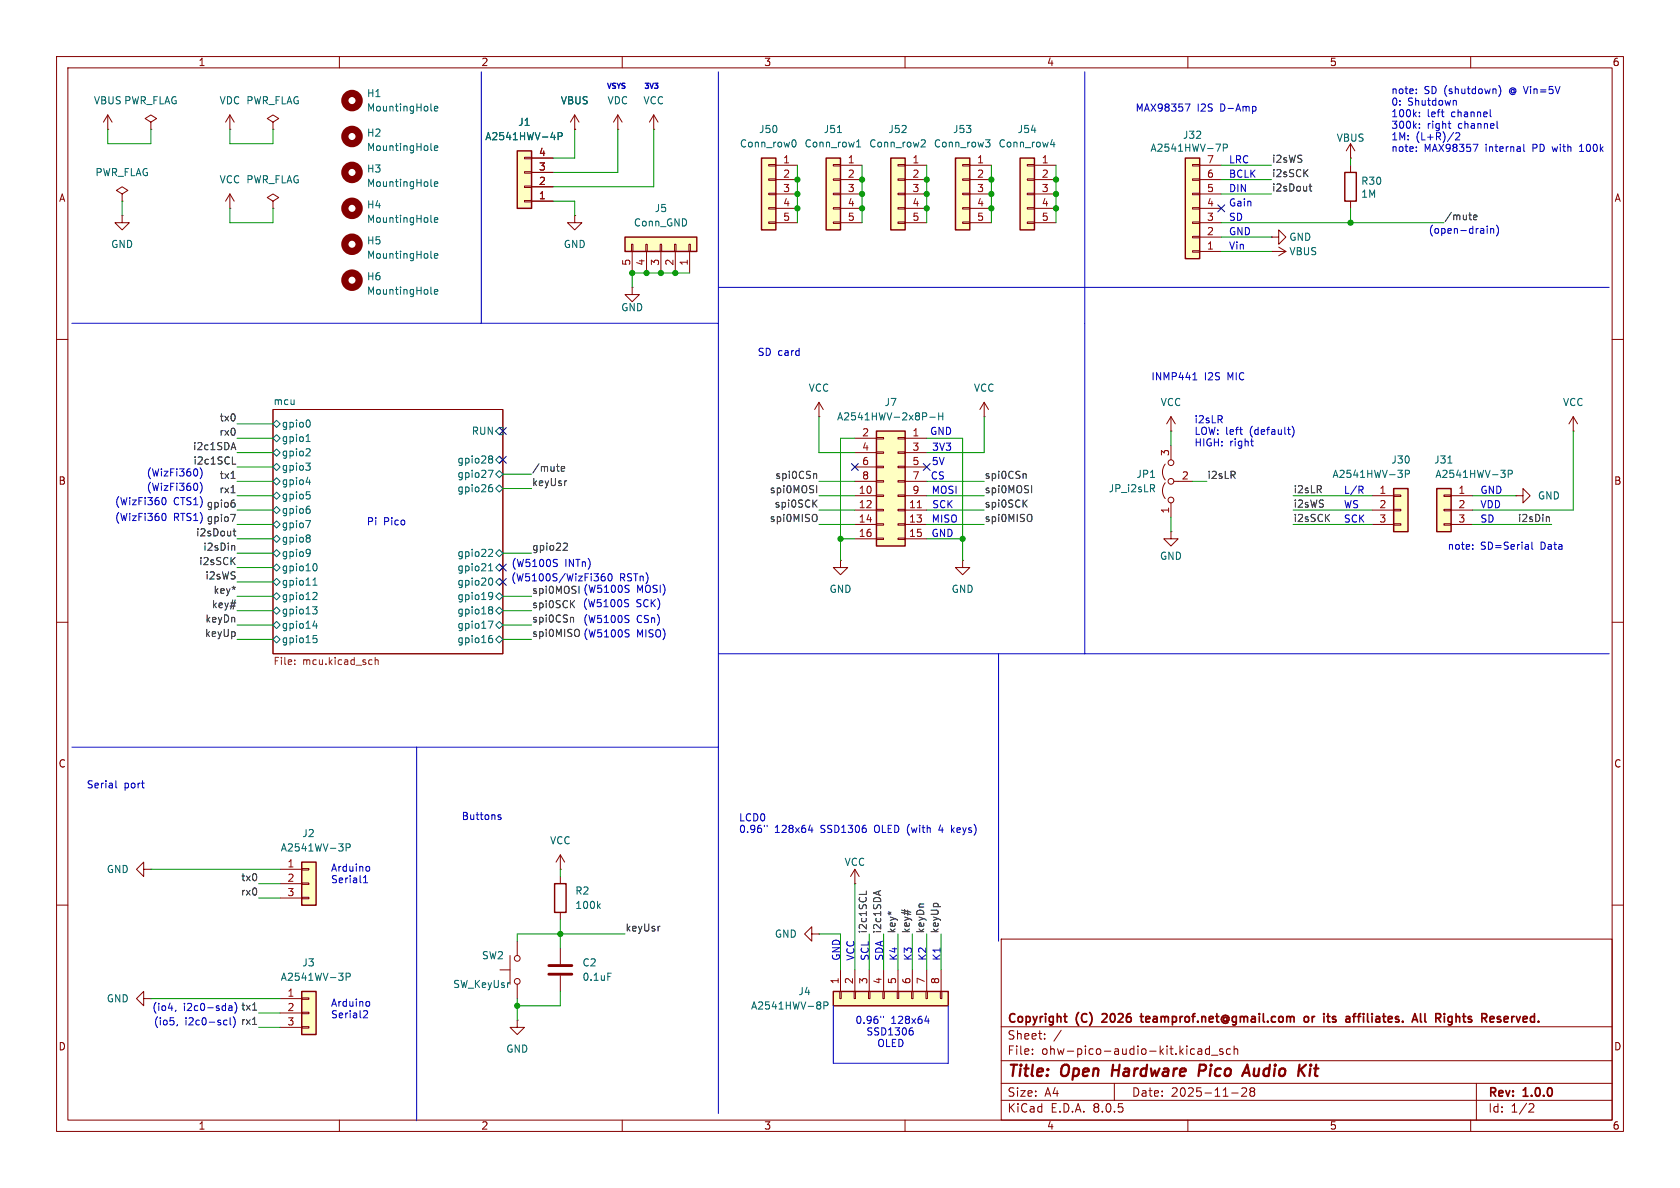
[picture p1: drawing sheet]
<svg xmlns="http://www.w3.org/2000/svg" width="297mm" height="210mm" viewBox="0 0 297 210" stroke-linecap="round" stroke-linejoin="round" font-family="sans-serif">
<g fill="none" stroke="#840000" stroke-width=".18">
<path d="M10 10h277v190h-277zM12 12h273v186h-273zM60 10v2M110 10v2M160 10v2M210 10v2M260 10v2M21.6 38.1v1.3h1.3l-1.3 1.2-1.3-1.2h1.3M21.6 38.1h.1M21.6 34.3l1-.6-1-.7-1 .7 1 .6v1.3M21.6 35.6h.1M40.6 36.8h.1"/>
<path d="M40.6 34.3l-.7 1.3M40.6 34.3v2.5M40.6 34.3l.8 1.3M10 60h2M224.8 41.9h1.3v-1.3l1.2 1.3-1.2 1.3v-1.3M224.8 41.9h.1M285 60h2M48.3 72.4h40.6v43.2h-40.6zM278.1 76.2h.1M278.1 73.7l-.7 1.2M278.1 73.7v2.5M278.1 73.7l.8 1.2"/>
<path d="M148.6 99.1v1.2h1.3l-1.3 1.3-1.3-1.3h1.3M148.6 99.1h.1M10 110h2M285 110h2M10 160h2M25.4 153.7v-1.3l-1.3 1.3 1.3 1.2v-1.2h1.3M26.7 153.7h.1M285 160h2M177 166h108v32h-108zM60 198v2M110 198v2M160 198v2"/>
<path d="M177 194.5h108M177 191.5h108M177 187.5h108M177 181.5h108M182.5 186.3v.1M182.5 185.5v.1M184.7 183.6v.1M184.7 182.8v.1M187.6 182.1l-1.3 2M197 191.5v3M210 198v2M211.8 185.5h.6l.1 .9"/>
<path d="M212.5 185.8h-.5a.29 .29 0 0 0-.3 .3 .29 .29 0 0 0 .3 .3l.5-.1M213.8 185.5l-.4-.1-.3 .3v.4l.1 .2h.6M213.8 184.9v1.5M214.2 186.5h1.1M216.2 185.5l-.4-.1-.2 .2 .1 .2 .5 .2v.3h-.6M217.5 185.5l-.4-.1-.3 .3v.4l.2 .2h.5M217.7 193.2h1.2M218.2 185.5l.2-.1 .3 .1 .1 .9M218.2 184.9v1.5M219.5 192.4l.6-.1 .2 .1 .1 .3-.9 1.1h.9M221.2 192.9l-.2-.2 .2-.4 .5 .1 .1 .2-.3 .3M221.2 192.9l-.2 .3v.3l.2 .3 .5-.1 .1-.2-.1-.4-.2-.2"/>
<path d="M221.2 192.9h.3M260 198v2M261 191.5v6.5M270.5 195.1l.5 .1 .2 .3-1 1.1h1"/>
</g>
<path d="M196.8 188.2l-.3 2M212.9 188.2h-.8l-.2 2M213 189.2l-1 .1M219.6 190.2l.9-2 .4 2M219.8 189.6h1M231.7 188.9l-.2 1.3M231.7 188.2v.2M231.7 188.2l-.1 .1 .1 .1M231.7 188.2l.1 .1-.1 .1" fill="none" stroke="#840000" stroke-width=".4"/>
<g fill="none" stroke="#840000" stroke-width=".3">
<path d="M188.1 179.7h.5M194.9 179.3h-.1M195.6 179.8l-.8 .9h.9M201.6 179.7h.5M201.8 179.2v1.3l.3 .2M230.6 179.8l.2-.1 .5 .1v.6l-.1 .2-.4 .1-.2-.2zM234.1 179.2v.1M234.8 179.2v1.3M236 179.7l-.4 .1v.1v.2l.4 .1M239.1 179.7h.6M239.6 179.2h.1M240 179.7h.6"/>
<path d="M240.4 179.2l-.2 .2v1.3M251.1 179.2v1.3l.2 .2M251.9 179.2v1.3l.2 .2M257.4 179.2v1.5M257.6 179.7l-.2 .1M265.1 179.7l.2 .1M266.4 179.7h-.3l-.2 .2 .1 .7 .4 .1M188.5 180.7h.1M235.6 180.6l.4 .1M265.1 180.2l.2 .2-.2 .3M266.6 180l-.7 .2"/>
</g>
<g fill="none" stroke="#006464" stroke-width=".18">
<path d="M48.3 77.5l.6-.7 .6 .7-.6 .6zM48.9 74.3l.6 .6-.6 .7-.6-.7zM54.1 78h.7M54.2 77.1l.3-.3v1.2M54.3 79.3l.4 .1 .1 .3-.7 .9h.7M54.5 74.2a.79 .79 0 0 1 0 1.3M88.3 75.6h.6v1.2h-.6l-.7-.6zM48.3 80l.6-.6 .6 .6-.6 .6zM48.3 82.6l.6-.7 .6 .7-.6 .6zM48.3 85.1l.6-.6 .6 .6-.6 .6zM48.3 97.8l.6-.6 .6 .6-.6 .6zM48.3 95.3l.6-.7 .6 .7-.6 .6z"/>
<path d="M48.3 92.7l.6-.6 .6 .6-.6 .6zM48.9 87l.6 .6-.6 .7-.6-.7zM48.9 89.5l.6 .7-.6 .6-.6-.6zM54.1 81.9h.7l-.4 .4M54.1 92h.8l-.5 1.3M54.1 85.2h.8M54.2 86.9h.6M54.3 87.4h.3l.2 .3-.1 .4-.4 .1M54.4 97.1l.4 .1a.84 .84 0 0 1-.3 1.2M54.4 95.1h.2M54.5 89.5h.2M54.6 82.3l.2 .3v.3l-.2 .2"/>
<path d="M54.6 90l.2 .2v.3l-.2 .2M54.6 94.6l.2 .2-.2 .3M54.6 95.1l.2 .2v.3l-.1 .2h-.3M54.7 84.8v.9M54.8 97.6l-.1 .2-.3 .1M55.5 99.7l.1-.1a.68 .68 0 0 1 .5 .7 .68 .68 0 0 1-.5 .6l-.1-.1M86.3 83.1h.9l-.6 1.3M86.6 97.1l.4 .1 .1 .3-.8 .9h.8M86.6 80.6h.3l.2 .2-.2 .3M86.6 86.2h.4l.1 .2-.1 .4-.4 .1M86.6 81.1h.3M86.9 81.1l.2 .3v.2l-.1 .2-.4 .1"/>
<path d="M87 85.7h-.4M87.6 83.8l.7-.6 .6 .6-.6 .7zM87.6 86.4l.7-.7 .6 .7-.6 .6zM87.6 81.3l.7-.7 .6 .7-.6 .6zM87.6 97.8l.7-.6 .6 .6-.6 .6zM48.3 113l.6-.6 .6 .6-.6 .7zM48.3 100.3l.6-.6 .6 .6-.6 .7zM48.3 102.9l.6-.7 .6 .7-.6 .6zM48.3 105.4l.6-.6 .6 .6-.6 .6zM48.9 107.3l.6 .7-.6 .6-.6-.6zM48.9 109.9l.6 .6-.6 .6-.6-.6zM55.3 107.3h.7l-.4 .4 .4 .2v.4l-.2 .2h-.4"/>
<path d="M55.3 103.4h.7M55.3 102.5l.4-.3v1.2M55.4 112.3h.6M55.5 112.8h.3l.2 .3v.4l-.5 .1M55.5 104.7l.4 .1 .1 .3-.7 .9h.7M55.6 109.7l-.3 .9h.8M55.9 110.2v.9M86.3 109.8h.9l-.6 1.3M86.4 100.9h.7M86.4 100l.3-.4v1.3M86.6 102.2h.1a.68 .68 0 0 1 .4 .6 .68 .68 0 0 1-.4 .6h-.1M86.6 112.8l.4 .1 .1 .2-.1 .4-.4 .1"/>
<path d="M86.6 107.3h.3l.2 .2-.2 .3M86.6 104.7l.4 .1a.84 .84 0 0 1-.3 1.2h-.2M86.6 107.8h.3M86.9 107.8l.2 .2v.3l-.1 .2h-.4M87 112.3l-.4 .1M87.1 105.3l-.1 .1-.4 .1M87.6 110.5l.7-.6 .6 .6-.6 .6zM87.6 113l.7-.6 .6 .6-.6 .7zM87.6 102.9l.7-.7 .6 .7-.6 .6zM87.6 100.3l.7-.6 .6 .6-.6 .7zM87.6 108l.7-.7 .6 .7-.6 .6zM87.6 105.4l.7-.6 .6 .6-.6 .6z"/>
</g>
<path d="M52.1 117.4v.1M52.1 116.7v.1M65.7 116.6l.1 .1M65.8 117.4l-.1 .1M66.3 116.2v1.3M66.3 116.8l.2-.2 .3 .1 .1 .8" fill="none" stroke="#725600" stroke-width=".18"/>
<path d="M154.9 76.2h5.1v20.3h-5.1z" fill="#ffffc2"/>
<g fill="none" stroke="#840000" stroke-width=".18">
<path d="M19 22.9h.1M19 20.3l-.7 1.3M19 20.3v2.6M19 20.3l.8 1.3M48.3 35.6l1-.7-1-.6-1.1 .6 1.1 .7v1.2M48.3 36.8h.1M48.3 21.6l1-.6-1-.7-1.1 .7 1.1 .6v1.3M48.3 22.9h.1M144.8 73.7h.1M144.8 71.1l-.8 1.3M144.8 71.1v2.6M144.8 71.1l.7 1.3"/>
<path d="M151.1 77.5h3.8M154.9 79.9h1.3v.2h-1.3zM154.9 77.3h1.3v.3h-1.3zM158.7 79.9h1.3v.2h-1.3zM158.7 77.3h1.3v.3h-1.3zM160 77.5h3.8M151.1 87.6h3.8M151.1 90.2h3.8M151.1 92.7h3.8M151.1 95.3h3.8M151.1 80h3.8M151.1 82.6h3.8"/>
<path d="M151.1 85.1h3.8M154.9 95.1h1.3v.3h-1.3zM154.9 92.6h1.3v.2h-1.3zM154.9 90h1.3v.3h-1.3zM154.9 87.5h1.3v.3h-1.3zM154.9 85h1.3v.2h-1.3zM154.9 82.4h1.3v.3h-1.3zM158.7 95.1h1.3v.3h-1.3zM158.7 92.6h1.3v.2h-1.3zM158.7 90h1.3v.3h-1.3zM158.7 87.5h1.3v.3h-1.3zM158.7 85h1.3v.2h-1.3z"/>
<path d="M158.7 82.4h1.3v.3h-1.3zM160 87.6h3.8M160 90.2h3.8M160 92.7h3.8M160 95.3h3.8M160 80h3.8M160 82.6h3.8M160 85.1h3.8"/>
</g>
<path d="M154.9 76.2h5.1v20.3h-5.1z" fill="none" stroke="#840000" stroke-width=".25"/>
<path d="M162.2 89.8h.7" fill="none" stroke="#a90000" stroke-width=".18"/>
<path d="M164.4 73.8h.9M165.9 73v1.2M165.9 73.6h.8M166.7 73v1.2" fill="none" stroke="#006464" stroke-width=".18"/>
<path d="M147.3 175.3h20.3v2.5h-20.3z" fill="#ffffc2"/>
<g fill="none" stroke="#840000" stroke-width=".18">
<path d="M238.8 27.9h.1M238.8 25.4v2.5M238.8 29.2v1.3M238.8 35.6v1.2M238.8 25.4l-.8 1.3M238.8 25.4l.7 1.3M207 76.2h.1M207 73.7l-.8 1.2M207 73.7v2.5M207 78.7v2.6M207 73.7l.8 1.2M206 85.3a2.26 2.26 0 0 0 0 2.8"/>
<path d="M206 82a2.26 2.26 0 0 0 0 2.8M207 88.9v2.5M207.5 85.1h3.3M148.5 175.3h.2v1.2h-.2zM148.6 171.5v3.8M151 175.3h.3v1.2h-.3zM151.1 171.5v3.8M153.5 175.3h.3v1.2h-.3zM153.7 171.5v3.8M156.1 175.3h.2v1.2h-.2zM156.2 171.5v3.8M158.6 175.3h.3v1.2h-.3z"/>
<path d="M158.7 171.5v3.8M161.2 175.3h.2v1.2h-.2zM161.3 171.5v3.8M163.7 175.3h.3v1.2h-.3zM163.8 171.5v3.8M166.2 175.3h.3v1.2h-.3zM166.4 171.5v3.8"/>
<circle cx="207" cy="88.4" r=".51"/>
<circle cx="207" cy="85.1" r=".51"/>
<circle cx="207" cy="81.8" r=".51"/>
</g>
<path d="M237.7 30.5h2.1v5.1h-2.1zM147.3 175.3h20.3v2.5h-20.3z" fill="none" stroke="#840000" stroke-width=".25"/>
<path d="M203.7 86.3l.4 .6M204 85.7l.1 .2-.1 .4M145.7 177.8l.6-.1 .1-.2-.1-.3-.6-.1v1.3" fill="none" stroke="#006464" stroke-width=".18"/>
<path d="M53.3 175.3h2.6v7.6h-2.6z" fill="#ffffc2"/>
<path d="M26.7 21.6l1-.6-1-.7-1 .7 1 .6v1.3M26.7 22.9h.1M40.6 22.9h.1M40.6 20.3l-.7 1.3M40.6 20.3v2.6M40.6 20.3l.8 1.3M49.5 176.5h3.8M49.5 179.1h3.8M53.3 178.9h1.3v.3h-1.3zM53.3 176.4h1.3v.3h-1.3zM49.5 181.6h3.8M53.3 181.5h1.3v.2h-1.3z" fill="none" stroke="#840000" stroke-width=".18"/>
<path d="M53.3 175.3h2.6v7.6h-2.6z" fill="none" stroke="#840000" stroke-width=".25"/>
<path d="M61.2 172.7l.6-.1 .1-.1v-.3l-.7-.2v1.3" fill="none" stroke="#006464" stroke-width=".18"/>
<path d="M209.5 27.9h2.6v17.8h-2.6z" fill="#ffffc2"/>
<g fill="none" stroke="#840000" stroke-width=".18">
<path d="M210.8 29.1h1.3v.2h-1.3zM210.8 31.6h1.3v.3h-1.3zM210.8 34.2h1.3v.2h-1.3zM210.8 36.7h1.3v.3h-1.3zM210.8 39.2h1.3v.3h-1.3zM212.1 39.4h3.8M212.1 36.8h3.8M212.1 34.3h3.8M212.1 31.8h3.8M212.1 29.2h3.8M210.8 41.8h1.3v.2h-1.3zM210.8 44.3h1.3v.3h-1.3z"/>
<path d="M212.1 44.5h3.8M212.1 41.9h3.8M268 87.6h1.2v-1.2l1.3 1.2-1.3 1.3v-1.3M268 87.6h.1M143.5 165.1v-1.3l-1.3 1.3 1.3 1.3v-1.3h1.3M144.8 165.1h.1"/>
</g>
<path d="M209.5 27.9h2.6v17.8h-2.6z" fill="none" stroke="#840000" stroke-width=".25"/>
<path d="M216.3 26.1h.6l.1-.2-.1-.3-.6-.1v1.2" fill="none" stroke="#006464" stroke-width=".18"/>
<path d="M254 86.4h2.5v7.6h-2.5z" fill="#ffffc2"/>
<g fill="none" stroke="#840000" stroke-width=".18">
<path d="M101.6 38.1v1.3h1.3l-1.3 1.2-1.3-1.2h1.3M101.6 38.1h.1M109.2 22.9h.1M109.2 20.3l-.7 1.3M109.2 20.3v2.6M109.2 20.3l.8 1.3M115.6 22.9h.1M115.6 20.3l-.8 1.3M115.6 20.3v2.6M115.6 20.3l.7 1.3M255.3 92.6h1.2v.2h-1.2zM255.3 90h1.2v.3h-1.2z"/>
<path d="M255.3 87.5h1.2v.3h-1.2zM256.5 87.6h3.8M256.5 90.2h3.8M256.5 92.7h3.8"/>
</g>
<path d="M254 86.4h2.5v7.6h-2.5z" fill="none" stroke="#840000" stroke-width=".25"/>
<path d="M76.2 19.4l.2 .2M76.8 19.2l.6-.1-.1-.3h-.3l-.2 .2 .1 .6h.4M76.2 32.8l.2 .2M76.2 26.4l.2 .2M76.8 32.5l.6-.1-.1-.2-.3-.1-.2 .2 .1 .6h.4M76.8 26.2l.6-.1-.1-.3h-.3l-.2 .1 .1 .7h.4M256 81.9h.7M266.6 83.8l.6-.1 .2-.1-.1-.3-.7-.2v1.3" fill="none" stroke="#006464" stroke-width=".18"/>
<g fill="none" stroke="#840000" stroke-width="1.3">
<circle cx="62.2" cy="17.8" r="1.27"/>
<circle cx="62.2" cy="24.1" r="1.27"/>
<circle cx="62.2" cy="30.5" r="1.27"/>
</g>
<path d="M91.4 26.7h2.6v10.1h-2.6z" fill="#ffffc2"/>
<path d="M92.7 27.8h1.3v.3h-1.3zM92.7 30.4h1.3v.2h-1.3zM92.7 32.9h1.3v.2h-1.3zM92.7 35.4h1.3v.3h-1.3zM94 35.6h3.8M94 33h3.8M94 30.5h3.8M94 27.9h3.8M224.8 44.5h.1M224.8 44.5h2.5M226.1 43.7l1.2 .8M227.3 44.5l-1.2 .7" fill="none" stroke="#840000" stroke-width=".18"/>
<path d="M91.4 26.7h2.6v10.1h-2.6z" fill="none" stroke="#840000" stroke-width=".25"/>
<path d="M98.7 24.1l.6-.1 .1-.1-.1-.3-.6-.2v1.3" fill="none" stroke="#006464" stroke-width=".18"/>
<path d="M53.3 152.4h2.6v7.6h-2.6z" fill="#ffffc2"/>
<g fill="none" stroke="#840000" stroke-width=".18">
<path d="M174 73.7h.1M174 71.1l-.8 1.3M174 71.1v2.6M174 71.1l.8 1.3M49.5 153.7h3.8M49.5 156.2h3.8M49.5 158.8h3.8M53.3 158.6h1.3v.3h-1.3zM53.3 156.1h1.3v.2h-1.3zM53.3 153.5h1.3v.3h-1.3zM99.1 154.9v1.3M25.4 176.5v-1.2l-1.3 1.2 1.3 1.3v-1.3h1.3"/>
<path d="M26.7 176.5h.1M99.1 161.3v1.3M99.1 167.6v2.8M99.1 172.5v2.8"/>
</g>
<path d="M53.3 152.4h2.6v7.6h-2.6zM98 156.2h2.1v5.1h-2.1z" fill="none" stroke="#840000" stroke-width=".25"/>
<path d="M61.2 149.8h.6l.1-.2v-.3l-.7-.1v1.2M106.1 159.8l-.5 .4M105.8 160.1l.3 .5M107.5 172h.6" fill="none" stroke="#006464" stroke-width=".18"/>
<path d="M97 172.2h4.1M97 170.7h4.1" fill="none" stroke="#840000" stroke-width=".51"/>
<path d="M246.4 86.4h2.5v7.6h-2.5z" fill="#ffffc2"/>
<g fill="none" stroke="#840000" stroke-width=".18">
<path d="M101.6 22.9h.1M101.6 20.3l-.8 1.3M101.6 20.3v2.6M101.6 20.3l.8 1.3M170.2 99.1v1.2h1.2l-1.2 1.3-1.3-1.3h1.3M170.2 99.1h.1M207 94v1.3h1.3l-1.3 1.2-1.3-1.2h1.3M207 94h.1M242.6 87.6h3.8M242.6 90.2h3.8M242.6 92.7h3.8M246.4 92.6h1.2v.2h-1.2z"/>
<path d="M246.4 90h1.2v.3h-1.2zM246.4 87.5h1.2v.3h-1.2zM99.1 153.7h.1M99.1 151.1l-.8 1.3M99.1 151.1v2.6M99.1 151.1l.7 1.3M151.1 156.2h.1M151.1 153.7l-.7 1.2M151.1 153.7v2.5M151.1 153.7l.8 1.2M88.4 171.5h1.8M90.2 168.9v5.1"/>
<path d="M91.4 166.4v2.5M91.4 174v2.5M91.4 180.3v1.3h1.3l-1.3 1.3-1.2-1.3h1.2M91.4 180.3h.1"/>
<circle cx="91.4" cy="169.4" r=".51"/>
<circle cx="91.4" cy="173.5" r=".51"/>
</g>
<path d="M246.4 86.4h2.5v7.6h-2.5z" fill="none" stroke="#840000" stroke-width=".25"/>
<path d="M76.2 51.8l.2 .2M76.8 51.6l.6-.1-.1-.3h-.3l-.2 .1 .1 .7h.4M248.5 83.8l.6-.1 .1-.1-.1-.3-.6-.2v1.3" fill="none" stroke="#006464" stroke-width=".18"/>
<circle cx="62.2" cy="49.5" r="1.27" fill="none" stroke="#840000" stroke-width="1.3"/>
<path d="M180.3 27.9h2.6v12.7h-2.6z" fill="#ffffc2"/>
<path d="M181.6 39.2h1.3v.3h-1.3zM181.6 36.7h1.3v.3h-1.3zM181.6 34.2h1.3v.2h-1.3zM181.6 31.6h1.3v.3h-1.3zM181.6 29.1h1.3v.2h-1.3zM182.9 29.2h3.8M182.9 31.8h3.8M182.9 34.3h3.8M182.9 36.8h3.8M182.9 39.4h3.8" fill="none" stroke="#840000" stroke-width=".18"/>
<path d="M180.3 27.9h2.6v12.7h-2.6z" fill="none" stroke="#840000" stroke-width=".25"/>
<path d="M185.7 25.6h.8M186.3 25.1v.9" fill="none" stroke="#006464" stroke-width=".18"/>
<path d="M168.9 27.9h2.5v12.7h-2.5z" fill="#ffffc2"/>
<path d="M170.2 39.2h1.2v.3h-1.2zM170.2 36.7h1.2v.3h-1.2zM170.2 34.2h1.2v.2h-1.2zM170.2 31.6h1.2v.3h-1.2zM170.2 29.1h1.2v.2h-1.2zM171.4 29.2h3.9M171.4 31.8h3.9M171.4 34.3h3.9M171.4 36.8h3.9M171.4 39.4h3.9M111.8 50.8v1.3h1.2l-1.2 1.2-1.3-1.2h1.3M111.8 50.8h.1" fill="none" stroke="#840000" stroke-width=".18"/>
<path d="M168.9 27.9h2.5v12.7h-2.5z" fill="none" stroke="#840000" stroke-width=".25"/>
<path d="M174.2 24.7h.8l-.4 .5 .4 .1v.4l-.2 .3h-.4M76.2 45.5l.2 .2M76.8 45.2l.6-.1-.1-.2-.3-.1-.2 .2 .1 .6h.4" fill="none" stroke="#006464" stroke-width=".18"/>
<circle cx="62.2" cy="43.2" r="1.27" fill="none" stroke="#840000" stroke-width="1.3"/>
<path d="M146 27.9h2.6v12.7h-2.6z" fill="#ffffc2"/>
<path d="M147.3 39.2h1.3v.3h-1.3zM147.3 36.7h1.3v.3h-1.3zM147.3 34.2h1.3v.2h-1.3zM147.3 31.6h1.3v.3h-1.3zM147.3 29.1h1.3v.2h-1.3zM148.6 29.2h3.8M148.6 31.8h3.8M148.6 34.3h3.8M148.6 36.8h3.8M148.6 39.4h3.8" fill="none" stroke="#840000" stroke-width=".18"/>
<path d="M146 27.9h2.6v12.7h-2.6z" fill="none" stroke="#840000" stroke-width=".25"/>
<path d="M148 23.4h.8M151.4 26h.8M151.4 25.1l.4-.4v1.3" fill="none" stroke="#006464" stroke-width=".18"/>
<path d="M157.5 27.9h2.5v12.7h-2.5z" fill="#ffffc2"/>
<path d="M158.7 39.2h1.3v.3h-1.3zM158.7 36.7h1.3v.3h-1.3zM158.7 34.2h1.3v.2h-1.3zM158.7 31.6h1.3v.3h-1.3zM158.7 29.1h1.3v.2h-1.3zM160 29.2h3.8M160 31.8h3.8M160 34.3h3.8M160 36.8h3.8M160 39.4h3.8" fill="none" stroke="#840000" stroke-width=".18"/>
<path d="M157.5 27.9h2.5v12.7h-2.5z" fill="none" stroke="#840000" stroke-width=".25"/>
<path d="M163 24.7l.5 .1 .1 .3-.8 .9h.8" fill="none" stroke="#006464" stroke-width=".18"/>
<path d="M134.6 27.9h2.6v12.7h-2.6z" fill="#ffffc2"/>
<path d="M135.9 39.2h1.3v.3h-1.3zM135.9 36.7h1.3v.3h-1.3zM135.9 34.2h1.3v.2h-1.3zM135.9 31.6h1.3v.3h-1.3zM135.9 29.1h1.3v.2h-1.3zM137.2 29.2h3.8M137.2 31.8h3.8M137.2 34.3h3.8M137.2 36.8h3.8M137.2 39.4h3.8" fill="none" stroke="#840000" stroke-width=".18"/>
<path d="M134.6 27.9h2.6v12.7h-2.6z" fill="none" stroke="#840000" stroke-width=".25"/>
<path d="M140.2 24.8l.1-.1a.68 .68 0 0 1 .4 .6 .68 .68 0 0 1-.4 .7l-.1-.1" fill="none" stroke="#006464" stroke-width=".18"/>
<path d="M110.5 41.9h12.7v2.6h-12.7z" fill="#ffffc2"/>
<g fill="none" stroke="#840000" stroke-width=".18">
<path d="M94 35.6h3.8M94 33h3.8M94 30.5h3.8M94 27.9h3.8M101.6 22.9h.1M111.6 43.2h.3v1.3h-.3zM111.8 44.5v3.8M114.2 43.2h.2v1.3h-.2zM114.3 44.5v3.8M116.7 43.2h.3v1.3h-.3zM116.8 44.5v3.8M119.3 43.2h.2v1.3h-.2z"/>
<path d="M119.4 44.5v3.8M121.8 43.2h.2v1.3h-.2zM121.9 44.5v3.8"/>
</g>
<path d="M110.5 41.9h12.7v2.6h-12.7z" fill="none" stroke="#840000" stroke-width=".25"/>
<circle cx="62.2" cy="36.8" r="1.27" fill="none" stroke="#840000" stroke-width="1.3"/>
<path d="M76.2 39.1l.2 .2M76.8 38.9l.6-.1-.1-.3h-.3l-.2 .1 .1 .7h.4M98.7 24.1l.6-.1 .1-.1-.1-.3-.6-.2v1.3" fill="none" stroke="#006464" stroke-width=".18"/>
<g fill="none" stroke="#0f0f0f" stroke-width=".18">
<path d="M231.4 32.9h.5M231.6 32.5v1.1l.3 .2M260.5 38.4l.6-.1v-.2l-.4-.1-.2 .2 .1 .6h.5M41 79.1h.6M41.3 78.2l.4 1.3M40.8 90.9h.8l-.5 1.3M40.8 87.1h.8M40.8 84.6h.8M41.1 88.9h.2l.3 .2-.1 .4-.4 .2M41.1 82h.6M41.1 96.4l.4 .2v.7M41.2 93.9h.5"/>
<path d="M41.2 88.4h.2M41.4 93.5v1.1l.3 .1M99.2 82.9l.6-.1v-.3h-.4l-.2 .1 .1 .6h.5M99.8 96l.4 .1 .1 .3-.8 .9h.8M100.1 85h.1M143.9 88.9l.5 .8M144 83.7l.4 .2v.7M144.3 91a.9 .9 0 0 1 0 1.1M144.4 85.8v1.3M144.4 88.4l-.7 .7M181 83.7l.4 .2v.7M181 88.9l.6 .8"/>
<path d="M181.6 88.4l-.7 .7M182.3 91a.9 .9 0 0 1 0 1.1M182.4 85.8v1.3M273.6 91.4l.3 .1v.7M40.8 106.6h.9M101 109.1l.4 .2v.7M101 106.7l.6 .7M101.6 106.2l-.7 .7M102.2 111.3a.9 .9 0 0 1 0 1.2M102.4 103.6v1.3M153.2 157.5v.6M155.3 157.6v.6"/>
<path d="M155.7 157.4l-1.3 .5M44.7 178.6h.7M116.6 163.7h.1M159.9 160.8v.9M44.7 181.1h.7"/>
</g>
<g fill="none" stroke="#0000c2" stroke-width=".18">
<path d="M85.1 12.7v44.5M127 12.7v184.2M191.8 12.7v102.9M209.5 18.4h.9l-.6 1.3M221.8 18.8l.2 .2v.4l-.2 .3M250.4 16.4v.2M250.4 15.8v.1M250.9 19.9v.1M254.8 19.8h.5M257.4 17.8l.1 .8M263.4 19.4v1.1l.2 .1M265 15.1a1.46 1.46 0 0 1 0 1.9"/>
<path d="M250.4 26v.1M250.4 26.7v.1M250.9 20.5v.1M250.9 21.9v.1M250.9 22.6v.1M255.2 20.6h.1M256 21.8h.5M256.3 22.6l.2 .1M257 23.4l-1.1 1.6M258 23.6v.4l-.7 .7h.8M260.4 25.5h.9l-.6 1.3M262.9 40v.1"/>
<path d="M264.6 39.8a1.46 1.46 0 0 1 0 1.9M264.7 21.4v1.1l.1 .2M269.4 25.5v1.1l.2 .2M279.2 26.8h.8M279.5 25.7l-.3 .2M12.7 57.2h114.3M127 50.8h157.5M262.9 40.4v.8M263.5 40.4v.8M263.5 40.5l.2-.1 .3 .1 .1 .7M210.9 67.2h.7M211 66.2l.2-.3v1.3"/>
<path d="M219.2 75.9h.4M219.5 76.8h.1M221.1 78h.5M221.3 78.8h.3M227.6 75.9h.5M228 76.8h.1M228.4 75.3a1.46 1.46 0 0 1 0 2M28.7 88.1l.2-.1a.68 .68 0 0 1 .5 .6 .68 .68 0 0 1-.5 .6l-.2-.1M28.7 90.9l.2-.1a.68 .68 0 0 1 .5 .6 .68 .68 0 0 1-.5 .6l-.2-.1M34.8 83l.1 .4-.1 .6M34.8 85.5l.1 .4-.1 .7M35.4 85.2a1.46 1.46 0 0 1 0 2"/>
<path d="M35.4 82.8a1.47 1.47 0 0 1 0 1.8M98.1 99.5l.3 .1 .1 .3-.2 .3h-.3M98.1 98.9h.4M240.6 86.6l.4 .6M240.7 85.9l.3 .3-.1 .3-.2 .1M260.4 97v.1M260.4 96.3v.1M270.8 95.8v1.1l.2 .2M106.9 101.4l-.4 .1a.86 .86 0 0 0 0 1.2l.4-.1 .1-.5-.2-.2h-.3l-.2 .2M107.7 101.5l.1-.1a.68 .68 0 0 1 .4 .7 .68 .68 0 0 1-.4 .6 .84 .84 0 0 1-.1-1.2zM110.6 106.6l.4 .1 .1 .3-.2 .3h-.3M110.6 106l.5 .1"/>
<path d="M110.7 109.4l.4 .1 .1 .3-.3 .3h-.3M110.7 108.8h.5M110.7 111.9l.4 .2 .1 .3-.2 .2h-.3M110.7 104.1l.4 .1 .1 .3-.2 .2h-.3M110.7 111.3l.5 .1M127 115.6h157.5M176.5 115.6v50.8M12.7 132.1h114.3M20.5 138v1.1l.2 .2M73.7 132.1v66M64.3 156.1h.7M64.3 155.1l.3-.3v1.3"/>
<path d="M64.9 153.2h.3l.2 .2-.1 .5-.4 .1M88 144.3l.6 .3-.2 .3-.4-.1M88.5 144.1l-.3-.1-.2 .2M135.1 145.9v.2M135.6 145.9v.2M142.9 146.7h.8M143.5 146.3v.9M166.3 145.8l-.3 .9h.8M168.2 145.9v1.3M168.3 146.7l.4 .5M168.7 146.3l-.5 .5M31.1 178.6l-.1 .2"/>
<path d="M40.5 177.9h.5v.7M40.7 179.9v1.1l.2 .2M41 178.1l-.4 .1-.2 .1 .2 .3h.4M41.2 179.7a1.46 1.46 0 0 1 0 2M41.5 177.2a1.46 1.46 0 0 1 0 1.9M64.7 178.7l.3 .2-.1 .3-.7 .7h.8M64.9 177l.3 .1 .2 .2-.1 .5-.4 .1M147.3 177.8v10.2h20.3v-10.2M155.7 179.6v.3M156.2 179.6v.3M31.4 181.1l-.2 .3M39.7 181.1h.4"/>
<path d="M39.7 180.4h.4M163.5 180.5h.8M164.1 180.1v.8"/>
</g>
<g fill="none" stroke="#009600" stroke-width=".18">
<path d="M19 22.9v2.5h7.7v-2.5M21.6 35.6v2.5M40.6 22.9v2.5h7.7v-2.5M40.6 36.8v2.6h7.7v-2.6M97.8 35.6h3.8v2.5M101.6 22.9v5h-3.8M109.2 22.9v7.6h-11.4M115.6 22.9v10.1h-17.8M141 29.2v10.2M152.4 29.2v10.2M163.8 29.2v10.2M175.3 29.2v10.2"/>
<path d="M186.7 29.2v10.2M215.9 31.8h8.9M215.9 39.4h39.4M215.9 34.3h8.9M215.9 29.2h8.9M238.8 27.9v1.3M238.8 36.8v2.6M121.9 48.3h-10.1v2.5M215.9 41.9h8.9M215.9 44.5h8.9M41.9 77.5h6.4M41.9 74.9h6.4"/>
<path d="M144.8 73.7v6.3h6.3M151.1 77.5h-2.5v21.6M163.8 77.5h6.4v21.6M174 73.7v6.3h-10.2M207 76.2v2.5M278.1 76.2v14h-17.8M41.9 97.8h6.4M41.9 90.2h6.4M41.9 92.7h6.4M41.9 87.6h6.4M41.9 85.1h6.4M41.9 95.3h6.4"/>
<path d="M41.9 80h6.4M41.9 82.6h6.4M88.9 97.8h5.1M88.9 83.8h5.1M88.9 86.4h5.1M144.8 90.2h6.3M144.8 92.7h6.3M144.8 87.6h6.3M144.8 85.1h6.3M148.6 95.3h2.5M163.8 90.2h10.2M163.8 92.7h10.2"/>
<path d="M163.8 87.6h10.2M163.8 85.1h10.2M163.8 95.3h6.4M207 91.4v2.6M210.8 85.1h2.6M228.6 90.2h14M228.6 92.7h14M228.6 87.6h14M260.3 92.7h14M260.3 87.6h7.7M41.9 105.4h6.4M41.9 110.5h6.4"/>
<path d="M41.9 113h6.4M41.9 108h6.4M41.9 100.3h6.4M41.9 102.9h6.4M88.9 105.4h5.1M88.9 110.5h5.1M88.9 113h5.1M88.9 108h5.1M26.7 153.7h22.8M45.7 158.8h3.8M45.7 156.2h3.8M99.1 153.7v1.2"/>
<path d="M151.1 156.2v15.3M26.7 176.5h22.8M45.7 179.1h3.8M91.4 176.5v3.8M99.1 175.3v2.5h-7.7M99.1 162.6v5M110.5 165.1h-19.1v1.3M144.8 165.1h3.8v6.4M153.7 165.1v6.4M156.2 165.1v6.4M158.7 165.1v6.4M161.3 165.1v6.4"/>
<path d="M163.8 165.1v6.4M166.4 165.1v6.4M45.7 181.6h3.8"/>
</g>
<g fill="none" stroke="#000084" stroke-width=".18">
<path d="M215.3 36.2l1.2 1.2M216.5 36.2l-1.2 1.2M88.3 75.6l1.2 1.2M89.5 75.6l-1.2 1.2M88.3 99.7l1.2 1.2M88.3 80.7l1.2 1.2M89.5 99.7l-1.2 1.2M89.5 80.7l-1.2 1.2M150.5 81.9l1.2 1.3M151.7 81.9l-1.2 1.3M163.2 81.9l1.2 1.3M164.4 81.9l-1.2 1.3"/>
<path d="M88.3 102.3l1.2 1.2M89.5 102.3l-1.2 1.2"/>
</g>
<g fill="#009600" stroke="#009600" stroke-width=".18">
<circle cx="238.8" cy="39.4" r=".46"/>
<circle cx="186.7" cy="36.8" r=".46"/>
<circle cx="186.7" cy="31.8" r=".46"/>
<circle cx="175.3" cy="34.3" r=".46"/>
<circle cx="163.8" cy="36.8" r=".46"/>
<circle cx="152.4" cy="34.3" r=".46"/>
<circle cx="163.8" cy="34.3" r=".46"/>
<circle cx="152.4" cy="36.8" r=".46"/>
<circle cx="152.4" cy="31.8" r=".46"/>
<circle cx="163.8" cy="31.8" r=".46"/>
<circle cx="175.3" cy="36.8" r=".46"/>
<circle cx="175.3" cy="31.8" r=".46"/>
<circle cx="186.7" cy="34.3" r=".46"/>
<circle cx="170.2" cy="95.3" r=".46"/>
<circle cx="119.4" cy="48.3" r=".46"/>
<circle cx="141" cy="36.8" r=".46"/>
<circle cx="141" cy="31.8" r=".46"/>
<circle cx="141" cy="34.3" r=".46"/>
<circle cx="148.6" cy="95.3" r=".46"/>
<circle cx="114.3" cy="48.3" r=".46"/>
<circle cx="116.8" cy="48.3" r=".46"/>
<circle cx="111.8" cy="48.3" r=".46"/>
<circle cx="99.1" cy="165.1" r=".46"/>
<circle cx="91.4" cy="177.8" r=".46"/>
</g>
<g font-size="2.8" fill="#840000">
<text x="178" y="190.9">Title:</text>
<text x="187.7" y="190.9">Open</text>
<text x="197.4" y="190.9">Hardware</text>
<text x="213.5" y="190.9">Pico</text>
<text x="222.3" y="190.9">Audio</text>
<text x="232.8" y="190.9">Kit</text>
</g>
<g font-size="2.1" fill="#840000">
<text x="178" y="184">Sheet:</text>
<text x="178" y="181.2">Copyright</text>
<text x="190.3" y="181.2">(C)</text>
<text x="195.6" y="181.2">2026</text>
<text x="203" y="181.2">teamprof.net@gmail.com</text>
<text x="232.5" y="181.2">or</text>
<text x="236.5" y="181.2">its</text>
<text x="241" y="181.2">affiliates.</text>
<text x="253.5" y="181.2">All</text>
<text x="258.1" y="181.2">Rights</text>
<text x="266.8" y="181.2">Reserved.</text>
<text x="178" y="186.7">File:</text>
<text x="184.1" y="186.7">ohw-pico-audio-kit.kicad_sch</text>
<text x="178" y="196.9">KiCad</text>
<text x="178" y="194.1">Size:</text>
<text x="184.7" y="194.1">A4</text>
<text x="185.7" y="196.9">E.D.A.</text>
<text x="193.3" y="196.9">8.0.5</text>
<text x="200" y="194.1">Date:</text>
<text x="207" y="194.1">2025-11-28</text>
<text x="263" y="194.3">Rev:</text>
<text x="263" y="196.9">Id:</text>
<text x="267.1" y="196.9">1/2</text>
<text x="269.4" y="194.3">1.0.0</text>
</g>
<g font-size="1.8" fill="#840000">
<text x="35" y="11.9">1</text>
<text x="85" y="11.9">2</text>
<text x="135" y="11.9">3</text>
<text x="185" y="11.9">4</text>
<text x="235" y="11.9">5</text>
<text x="285" y="11.9">6</text>
<text x="10.3" y="35.9">A</text>
<text x="285.3" y="35.9">A</text>
<text x="10.3" y="85.9">B</text>
<text x="285.3" y="85.9">B</text>
<text x="10.3" y="135.9">C</text>
<text x="285.3" y="135.9">C</text>
<text x="10.3" y="185.9">D</text>
<text x="285.3" y="185.9">D</text>
<text x="35" y="199.9">1</text>
<text x="85" y="199.9">2</text>
<text x="135" y="199.9">3</text>
<text x="185" y="199.9">4</text>
<text x="235" y="199.9">5</text>
<text x="285" y="199.9">6</text>
</g>
<g font-size="1.8" fill="#006464">
<text x="64.8" y="17.4">H1</text>
<text x="16.5" y="18.6">VBUS PWR_FLAG</text>
<text x="38.7" y="18.6">VDC PWR_FLAG</text>
<text x="64.8" y="19.9">MountingHole</text>
<text x="91.5" y="22.5">J1</text>
<text x="99" y="18.6">VBUS</text>
<text x="107.3" y="18.6">VDC</text>
<text x="113.7" y="18.6">VCC</text>
<text x="134.1" y="23.7">J50</text>
<text x="145.5" y="23.7">J51</text>
<text x="157" y="23.7">J52</text>
<text x="168.4" y="23.7">J53</text>
<text x="179.8" y="23.7">J54</text>
<text x="64.8" y="24.4">H2</text>
<text x="64.8" y="26.9">MountingHole</text>
<text x="85.7" y="25">A2541HWV-4P</text>
<text x="130.7" y="26.3">Conn_row0</text>
<text x="142.1" y="26.3">Conn_row1</text>
<text x="153.6" y="26.3">Conn_row2</text>
<text x="165" y="26.3">Conn_row3</text>
<text x="176.4" y="26.3">Conn_row4</text>
<text x="203.3" y="27">A2541HWV-7P</text>
<text x="209" y="24.7">J32</text>
<text x="236.2" y="25.2">VBUS</text>
<text x="16.8" y="31.3">PWR_FLAG</text>
<text x="38.7" y="32.6">VCC PWR_FLAG</text>
<text x="64.8" y="30.7">H3</text>
<text x="64.8" y="33.2">MountingHole</text>
<text x="240.5" y="35.2">1M</text>
<text x="240.5" y="32.9">R30</text>
<text x="64.8" y="37.1">H4</text>
<text x="64.8" y="39.6">MountingHole</text>
<text x="112" y="40.2">Conn_GND</text>
<text x="115.6" y="37.7">J5</text>
<text x="19.6" y="44">GND</text>
<text x="64.8" y="43.4">H5</text>
<text x="64.8" y="45.9">MountingHole</text>
<text x="99.6" y="44">GND</text>
<text x="227.8" y="42.8">GND</text>
<text x="227.8" y="45.3">VBUS</text>
<text x="64.8" y="49.8">H6</text>
<text x="64.8" y="52.3">MountingHole</text>
<text x="109.7" y="55.2">GND</text>
<text x="48.3" y="71.7">mcu</text>
<text x="142.9" y="69.4">VCC</text>
<text x="156.3" y="72">J7</text>
<text x="172.1" y="69.4">VCC</text>
<text x="205.1" y="72">VCC</text>
<text x="276.2" y="72">VCC</text>
<text x="49.7" y="75.8">gpio0</text>
<text x="83.3" y="77.1">RUN</text>
<text x="147.9" y="74.5">A2541HWV-2x8P-H</text>
<text x="49.7" y="78.3">gpio1</text>
<text x="49.7" y="80.9">gpio2</text>
<text x="49.7" y="83.4">gpio3</text>
<text x="80.8" y="82.1">gpio28</text>
<text x="245.9" y="82.1">J30</text>
<text x="253.4" y="82.1">J31</text>
<text x="49.7" y="86">gpio4</text>
<text x="49.7" y="88.5">gpio5</text>
<text x="80.8" y="84.7">gpio27</text>
<text x="80.8" y="87.2">gpio26</text>
<text x="195.9" y="87.2">JP_i2sLR</text>
<text x="200.8" y="84.7">JP1</text>
<text x="235.5" y="84.7">A2541HWV-3P</text>
<text x="253.7" y="84.7">A2541HWV-3P</text>
<text x="271.8" y="88.5">GND</text>
<text x="49.7" y="91">gpio6</text>
<text x="49.7" y="93.6">gpio7</text>
<text x="49.7" y="101.2">gpio10</text>
<text x="49.7" y="98.7">gpio9</text>
<text x="49.7" y="96.1">gpio8</text>
<text x="80.8" y="101.2">gpio21</text>
<text x="80.8" y="98.7">gpio22</text>
<text x="205" y="99.2">GND</text>
<text x="49.7" y="103.7">gpio11</text>
<text x="49.7" y="106.3">gpio12</text>
<text x="80.8" y="103.7">gpio20</text>
<text x="80.8" y="106.3">gpio19</text>
<text x="146.6" y="105">GND</text>
<text x="168.1" y="105">GND</text>
<text x="49.7" y="113.9">gpio15</text>
<text x="49.7" y="108.8">gpio13</text>
<text x="49.7" y="111.4">gpio14</text>
<text x="80.8" y="111.4">gpio17</text>
<text x="80.8" y="113.9">gpio16</text>
<text x="80.8" y="108.8">gpio18</text>
<text x="53.3" y="148.2">J2</text>
<text x="97.1" y="149.5">VCC</text>
<text x="18.8" y="154.5">GND</text>
<text x="49.5" y="150.7">A2541WV-3P</text>
<text x="149.2" y="153.3">VCC</text>
<text x="101.6" y="158.3">R2</text>
<text x="101.6" y="160.9">100k</text>
<text x="136.9" y="166">GND</text>
<text x="49.5" y="173.6">A2541WV-3P</text>
<text x="53.3" y="171">J3</text>
<text x="85.1" y="169.8">SW2</text>
<text x="102.9" y="171">C2</text>
<text x="102.9" y="173.6">0.1uF</text>
<text x="18.8" y="177.4">GND</text>
<text x="80" y="174.9">SW_KeyUsr</text>
<text x="132.7" y="178.7">A2541HWV-8P</text>
<text x="141" y="176.1">J4</text>
<text x="89.4" y="186.3">GND</text>
</g>
<g font-size="1.8" fill="#0000c2">
<text x="245.9" y="16.8">note:</text>
<text x="251.8" y="16.8">SD (shutdown)</text>
<text x="267.1" y="16.8">@ Vin=5V</text>
<text x="200.7" y="19.8">MAX98357</text>
<text x="211.6" y="19.8">I2S</text>
<text x="215.8" y="19.8">D-Amp</text>
<text x="245.9" y="18.9">0:</text>
<text x="245.9" y="20.9">100k:</text>
<text x="245.9" y="23">300k:</text>
<text x="248.9" y="18.9">Shutdown</text>
<text x="252.3" y="20.9">left</text>
<text x="252.3" y="23">right</text>
<text x="256.7" y="20.9">channel</text>
<text x="257.9" y="23">channel</text>
<text x="217.2" y="29">LRC</text>
<text x="245.9" y="25">1M:</text>
<text x="245.9" y="27.1">note:</text>
<text x="250.3" y="25">(L+R)/2</text>
<text x="251.8" y="27.1">MAX98357</text>
<text x="262.7" y="27.1">internal</text>
<text x="271.2" y="27.1">PD</text>
<text x="274.9" y="27.1">with</text>
<text x="279.9" y="27.1">100k</text>
<text x="217.2" y="34">DIN</text>
<text x="217.2" y="31.5">BCLK</text>
<text x="217.2" y="41.7">GND</text>
<text x="217.2" y="36.6">Gain</text>
<text x="217.2" y="39.1">SD</text>
<text x="252.5" y="41.4">(open-drain)</text>
<text x="217.2" y="44.2">Vin</text>
<text x="133.9" y="63">SD card</text>
<text x="203.5" y="67.3">INMP441</text>
<text x="212.9" y="67.3">I2S</text>
<text x="217.1" y="67.3">MIC</text>
<text x="164.3" y="77">GND</text>
<text x="211.1" y="74.9">i2sLR</text>
<text x="211.1" y="77">LOW: left</text>
<text x="221" y="77">(default)</text>
<text x="34.1" y="82.2">i2c1SCL</text>
<text x="164.6" y="82.3">5V</text>
<text x="164.7" y="79.8">3V3</text>
<text x="211.1" y="79">HIGH:</text>
<text x="217.4" y="79">right</text>
<text x="20.2" y="89.5">(WizFi360</text>
<text x="25.8" y="84.4">(WizFi360)</text>
<text x="25.8" y="87">(WizFi360)</text>
<text x="30.7" y="89.5">CTS1) gpio6</text>
<text x="164.4" y="84.8">CS</text>
<text x="164.6" y="87.4">MOSI</text>
<text x="164.7" y="89.9">SCK</text>
<text x="237.5" y="87.4">L/R</text>
<text x="237.5" y="89.9">WS</text>
<text x="261.6" y="87.4">GND</text>
<text x="261.6" y="89.9">VDD</text>
<text x="20.2" y="92.3">(WizFi360</text>
<text x="30.7" y="92.3">RTS1) gpio7</text>
<text x="64.7" y="93.1">Pi</text>
<text x="67.8" y="93.1">Pico</text>
<text x="164.6" y="95">GND</text>
<text x="164.6" y="92.5">MISO</text>
<text x="237.5" y="92.5">SCK</text>
<text x="261.6" y="92.5">SD</text>
<text x="90.3" y="100.4">(W5100S</text>
<text x="99.8" y="100.4">INTn)</text>
<text x="255.8" y="97.4">note:</text>
<text x="261.7" y="97.4">SD=Serial</text>
<text x="272.5" y="97.4">Data</text>
<text x="90.3" y="103">(W5100S/WizFi360</text>
<text x="102.9" y="107.5">(W5100S</text>
<text x="103" y="105">(W5100S</text>
<text x="109.5" y="103">RSTn)</text>
<text x="112.4" y="107.5">SCK)</text>
<text x="112.5" y="105">MOSI)</text>
<text x="103" y="110.3">(W5100S</text>
<text x="103" y="112.9">(W5100S</text>
<text x="112.5" y="110.3">CSn)</text>
<text x="112.5" y="112.9">MISO)</text>
<text x="15.2" y="139.5">Serial</text>
<text x="21.9" y="139.5">port</text>
<text x="81.5" y="145">Buttons</text>
<text x="130.6" y="145.3">LCD0</text>
<text x="130.6" y="147.3">0.96&quot;</text>
<text x="136.9" y="147.3">128x64</text>
<text x="145.2" y="147.3">SSD1306</text>
<text x="154.9" y="147.3">OLED (with</text>
<text x="166.6" y="147.3">4</text>
<text x="169" y="147.3">keys)</text>
<text x="58.4" y="154.2">Arduino</text>
<text x="58.4" y="156.2">Serial1</text>
<text x="148.6" y="169.9" transform="rotate(-90 148.6 169.9)">GND</text>
<text x="151.1" y="169.9" transform="rotate(-90 151.1 169.9)">VCC</text>
<text x="153.7" y="169.9" transform="rotate(-90 153.7 169.9)">SCL</text>
<text x="156.2" y="169.9" transform="rotate(-90 156.2 169.9)">SDA i2c1SDA</text>
<text x="158.7" y="169.9" transform="rotate(-90 158.7 169.9)">K4</text>
<text x="161.3" y="169.9" transform="rotate(-90 161.3 169.9)">K3</text>
<text x="163.8" y="169.9" transform="rotate(-90 163.8 169.9)">K2</text>
<text x="166.4" y="169.9" transform="rotate(-90 166.4 169.9)">K1</text>
<text x="26.8" y="178.9">(io4,</text>
<text x="32.4" y="178.9">i2c0-sda)</text>
<text x="58.4" y="178">Arduino</text>
<text x="27.1" y="181.5">(io5,</text>
<text x="32.7" y="181.5">i2c0-scl)</text>
<text x="58.4" y="180.1">Serial2</text>
<text x="151.1" y="181.1">0.96&quot;</text>
<text x="153.5" y="183.1">SSD1306</text>
<text x="155.8" y="185.2">OLED</text>
<text x="157.5" y="181.1">128x64</text>
</g>
<g font-size="1.8" fill="#a90000">
<text x="95.2" y="27.7">4</text>
<text x="138.4" y="29">1</text>
<text x="149.8" y="29">1</text>
<text x="161.2" y="29">1</text>
<text x="172.6" y="29">1</text>
<text x="184.1" y="29">1</text>
<text x="213.3" y="29">7</text>
<text x="95.2" y="35.3">1</text>
<text x="95.2" y="32.8">2</text>
<text x="95.2" y="30.2">3</text>
<text x="138.4" y="31.5">2</text>
<text x="138.4" y="34">3</text>
<text x="149.8" y="31.5">2</text>
<text x="149.8" y="34">3</text>
<text x="161.2" y="31.5">2</text>
<text x="161.2" y="34">3</text>
<text x="172.6" y="31.5">2</text>
<text x="172.6" y="34">3</text>
<text x="184.1" y="31.5">2</text>
<text x="184.1" y="34">3</text>
<text x="213.3" y="34">5</text>
<text x="213.3" y="31.5">6</text>
<text x="138.4" y="36.6">4</text>
<text x="138.4" y="39.1">5</text>
<text x="149.8" y="36.6">4</text>
<text x="149.8" y="39.1">5</text>
<text x="161.2" y="36.6">4</text>
<text x="161.2" y="39.1">5</text>
<text x="172.6" y="36.6">4</text>
<text x="172.6" y="39.1">5</text>
<text x="184.1" y="36.6">4</text>
<text x="184.1" y="39.1">5</text>
<text x="213.3" y="41.7">2</text>
<text x="213.3" y="39.1">3</text>
<text x="213.3" y="36.6">4</text>
<text x="111.5" y="47.1" transform="rotate(-90 111.5 47.1)">5</text>
<text x="114" y="47.1" transform="rotate(-90 114 47.1)">4</text>
<text x="116.6" y="47.1" transform="rotate(-90 116.6 47.1)">3</text>
<text x="119.1" y="47.1" transform="rotate(-90 119.1 47.1)">2</text>
<text x="121.7" y="47.1" transform="rotate(-90 121.7 47.1)">1</text>
<text x="213.3" y="44.2">1</text>
<text x="152.3" y="77.2">2</text>
<text x="161.2" y="77.2">1</text>
<text x="152.3" y="79.8">4</text>
<text x="152.3" y="82.3">6</text>
<text x="161.2" y="79.8">3</text>
<text x="161.2" y="82.3">5</text>
<text x="206.8" y="80.7" transform="rotate(-90 206.8 80.7)">3</text>
<text x="151.7" y="87.4">10</text>
<text x="151.7" y="89.9">12</text>
<text x="152.3" y="84.8">8</text>
<text x="160.6" y="89.9">11</text>
<text x="161.2" y="84.8">7</text>
<text x="161.2" y="87.4">9</text>
<text x="208.8" y="84.8">2</text>
<text x="243.8" y="87.4">1</text>
<text x="243.8" y="89.9">2</text>
<text x="257.7" y="87.4">1</text>
<text x="257.7" y="89.9">2</text>
<text x="151.7" y="92.5">14</text>
<text x="151.7" y="95">16</text>
<text x="160.6" y="92.5">13</text>
<text x="160.6" y="95">15</text>
<text x="206.8" y="90.9" transform="rotate(-90 206.8 90.9)">1</text>
<text x="243.8" y="92.5">3</text>
<text x="257.7" y="92.5">3</text>
<text x="50.7" y="153.4">1</text>
<text x="50.7" y="156">2</text>
<text x="50.7" y="158.5">3</text>
<text x="50.7" y="176.3">1</text>
<text x="50.7" y="178.8">2</text>
<text x="148.3" y="174.1" transform="rotate(-90 148.3 174.1)">1</text>
<text x="150.9" y="174.1" transform="rotate(-90 150.9 174.1)">2</text>
<text x="153.4" y="174.1" transform="rotate(-90 153.4 174.1)">3</text>
<text x="156" y="174.1" transform="rotate(-90 156 174.1)">4</text>
<text x="158.5" y="174.1" transform="rotate(-90 158.5 174.1)">5</text>
<text x="161" y="174.1" transform="rotate(-90 161 174.1)">6</text>
<text x="163.6" y="174.1" transform="rotate(-90 163.6 174.1)">7</text>
<text x="166.1" y="174.1" transform="rotate(-90 166.1 174.1)">8</text>
<text x="50.7" y="181.4">3</text>
</g>
<g font-size="1.8" fill="#0f0f0f">
<text x="224.8" y="28.9">i2sWS</text>
<text x="224.8" y="31.4">i2sSCK</text>
<text x="224.8" y="33.9">i2sDout</text>
<text x="255.3" y="39">/mute</text>
<text x="38.7" y="77.1">rx0</text>
<text x="38.7" y="74.6">tx0</text>
<text x="34" y="79.7">i2c1SDA</text>
<text x="94" y="83.5">/mute</text>
<text x="38.7" y="87.3">rx1</text>
<text x="38.7" y="84.7">tx1</text>
<text x="94" y="86">keyUsr</text>
<text x="136" y="87.3">spi0MOSI</text>
<text x="136.8" y="89.8">spi0SCK</text>
<text x="137" y="84.7">spi0CSn</text>
<text x="174" y="87.3">spi0MOSI</text>
<text x="174" y="84.7">spi0CSn</text>
<text x="174" y="89.8">spi0SCK</text>
<text x="213.4" y="84.7">i2sLR</text>
<text x="228.6" y="89.8">i2sWS</text>
<text x="228.6" y="87.3">i2sLR</text>
<text x="34.6" y="94.9">i2sDout</text>
<text x="136" y="92.4">spi0MISO</text>
<text x="174" y="92.4">spi0MISO</text>
<text x="228.6" y="92.4">i2sSCK</text>
<text x="268.2" y="92.4">i2sDin</text>
<text x="35.1" y="100">i2sSCK</text>
<text x="35.8" y="97.4">i2sDin</text>
<text x="94" y="97.4">gpio22</text>
<text x="36.2" y="102.5">i2sWS</text>
<text x="37.4" y="107.6">key#</text>
<text x="37.7" y="105.1">key*</text>
<text x="94" y="105.1">spi0MOSI</text>
<text x="94" y="107.6">spi0SCK</text>
<text x="36.1" y="112.7">keyUp</text>
<text x="36.2" y="110.1">keyDn</text>
<text x="94" y="112.7">spi0MISO</text>
<text x="94" y="110.1">spi0CSn</text>
<text x="42.6" y="155.9">tx0</text>
<text x="42.5" y="158.4">rx0</text>
<text x="110.5" y="164.8">keyUsr</text>
<text x="153.3" y="165.1" transform="rotate(-90 153.3 165.1)">i2c1SCL</text>
<text x="158.4" y="165.1" transform="rotate(-90 158.4 165.1)">key*</text>
<text x="160.9" y="165.1" transform="rotate(-90 160.9 165.1)">key#</text>
<text x="163.5" y="165.1" transform="rotate(-90 163.5 165.1)">keyDn</text>
<text x="166" y="165.1" transform="rotate(-90 166 165.1)">keyUp</text>
<text x="42.6" y="178.7">tx1</text>
<text x="42.5" y="181.3">rx1</text>
</g>
<g font-size="1.8" fill="#725600">
<text x="48.3" y="117.9">File:</text>
<text x="53.5" y="117.9">mcu.kicad_sch</text>
</g>
<g font-size="1.3" fill="#0000c2">
<text x="107.2" y="15.8">VSYS</text>
<text x="113.8" y="15.8">3V3</text>
</g>
</svg>
